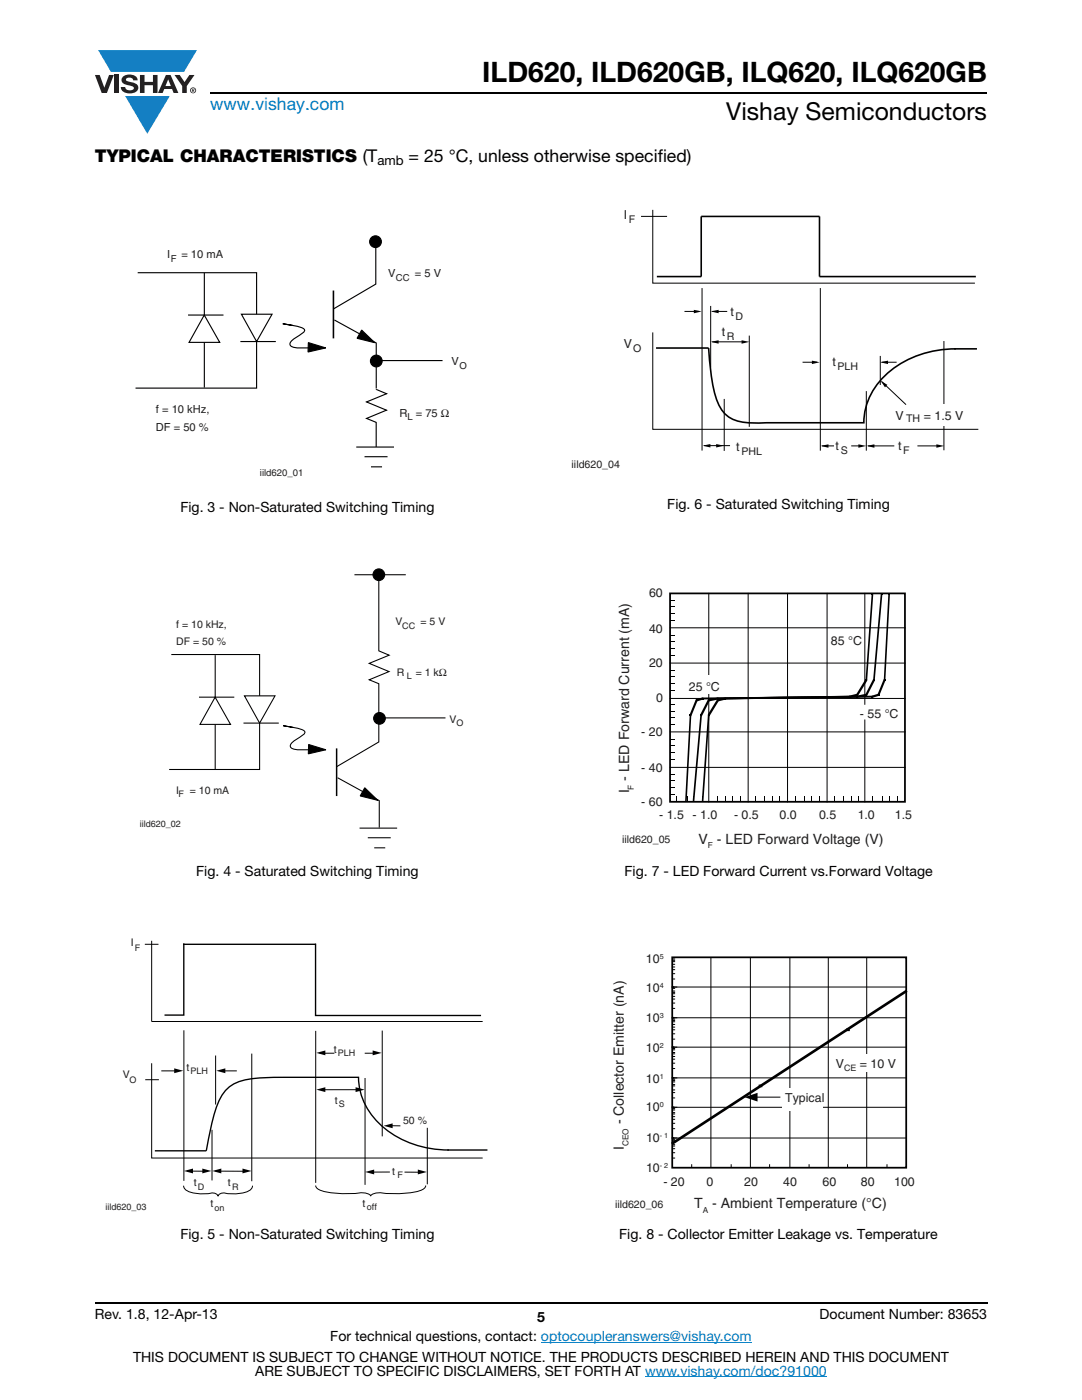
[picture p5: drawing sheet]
<svg xmlns="http://www.w3.org/2000/svg" width="216mm" height="279mm" viewBox="0 0 216 279" stroke-linecap="round" stroke-linejoin="round" font-family="sans-serif">
<g fill="#147fc3">
<path d="M19.6 10h19.7l-2.6 4.3h-1.1h-13.5z"/>
<path d="M25 19.2h8.9l-4.5 7.5z"/>
</g>
<g fill="#231f20">
<path d="M18.9 15h1l.9 2.5 1-2.5h.9l-1.4 3.6h-1z"/>
<path d="M22.9 15h.9v3.6h-.9z"/>
<path d="M24.6 15.3a2.1 2.1 0 0 1 2.8 .3l.1 .4h-.9a.79 .79 0 0 0-.7-.5 .79 .79 0 0 0-.8 .4l.3 .3 1 .2a1.08 1.08 0 0 1 1.2 1 1.08 1.08 0 0 1-1.1 1.2 1.73 1.73 0 0 1-2.4-1.2h.9a.96 .96 0 0 0 .8 .6 .96 .96 0 0 0 .9-.4 1.31 1.31 0 0 0-1.2-.6 1.03 1.03 0 0 1-1.1-.6 1.03 1.03 0 0 1 .2-1.1z"/>
<path d="M27.9 15h.9v1.3h1.7v-1.3h.9v3.6h-.9v-1.6h-1.7v1.6h-.9z"/>
<path d="M34.8 15h1.1l.9 1.4 1-1.4h1l-1.5 2.2v1.4h-.9v-1.4z"/>
<path d="M33.6 15.9l.5 1.3h-1.1zM33.1 15l-1.6 3.6h1l.3-.8h1.5l.3 .8h1l-1.6-3.6z"/>
<path d="M38.1 18a.46 .46 0 0 1 .9 0 .46 .46 0 0 1-.9 0zM37.9 18a.6 .6 0 0 0 1.2 0 .6 .6 0 0 0-1.2 0z"/>
<path d="M38.4 17.8h.2v.2h-.2zM38.3 17.7v.7h.1v-.3l.4 .3-.2-.3 .2-.2-.1-.2z"/>
</g>
<path d="M42 18.6h155M18.9 260h178.1" fill="none" stroke="#000" stroke-width=".36"/>
<path d="M107.9 267.9h42.1M128.7 274.8h36.3" fill="none" stroke="#007ec4" stroke-width=".2"/>
<g fill="#000">
<path d="M61.5 68.4l3.5 1-3.5 .9z"/>
<circle cx="74.9" cy="48.2" r="1.17"/>
<circle cx="75.1" cy="72" r="1.17"/>
</g>
<g fill="none" stroke="#000" stroke-width=".23">
<path d="M27.5 54.4h23.7v23.1h-24.2M75.2 48h.1M58.4 65l-1.8-.4 .8 .2a6.6 6.6 0 0 1 3.3 1 1.35 1.35 0 0 1-1.1 1.2 4.4 4.4 0 0 0-1.7 1.4v.5a4.2 4.2 0 0 0 3.3 .5h.7M61.5 68.4l3.5 1-3.5 .9zM66.7 63.9l8.4 4.6v9"/>
<circle cx="74.9" cy="48.2" r="1.17"/>
<circle cx="75.1" cy="72" r="1.17"/>
</g>
<path d="M71.1 89.2h7.5z" fill="#fff"/>
<path d="M71.1 89.2h7.5" fill="none" stroke="#000" stroke-width=".23"/>
<path d="M72.7 91.1h4.6z" fill="#fff"/>
<path d="M72.7 91.1h4.6" fill="none" stroke="#000" stroke-width=".23"/>
<path d="M74 93.2h2.2z" fill="#fff"/>
<path d="M74 93.2h2.2" fill="none" stroke="#000" stroke-width=".23"/>
<path d="M66.5 58v9.5z" fill="#fff"/>
<path d="M66.5 58v9.5" fill="none" stroke="#000" stroke-width=".32"/>
<path d="M72.2 65.9l2.6 2.5-3.5-.9z" fill="#000"/>
<path d="M48 68.2h7M72.2 65.9l2.6 2.5-3.5-.9zM75 72h13.3" fill="none" stroke="#000" stroke-width=".23"/>
<path d="M48.2 62.7h6.1l-3.1 5.5z" fill="#fff"/>
<path d="M40.8 54.5v22.9M74.9 48.4l.1 8.3-8.5 5M37.5 62.9h7.1M48.2 62.7h6.1l-3.1 5.5zM75.1 77.7l2 .9-4 1.6 4 1.7-4 1.6 2 .8v4.9" fill="none" stroke="#000" stroke-width=".23"/>
<path d="M40.8 62.9l3 5.4h-6.1z" fill="#fff"/>
<path d="M40.8 62.9l3 5.4h-6.1z" fill="none" stroke="#000" stroke-width=".23"/>
<g fill="none" stroke="#000" stroke-width=".21">
<path d="M70.7 114.7h10.3M75.9 114.5h.1M34.2 130.6h17.6v23h-18M58.5 145.2l-1.8-.3 .8 .1a6.6 6.6 0 0 1 3.3 1 1.35 1.35 0 0 1-1.1 1.2 4.3 4.3 0 0 0-1.7 1.5v.4a4.1 4.1 0 0 0 3.3 .5h.7M61.6 148.6l3.4 1-3.5 .8zM67.4 155.2l8.3 4.6v5.5"/>
<circle cx="75.6" cy="114.7" r="1.16"/>
<circle cx="75.7" cy="143.4" r="1.16"/>
</g>
<g fill="#000">
<path d="M61.6 148.6l3.4 1-3.5 .8z"/>
<circle cx="75.6" cy="114.7" r="1.16"/>
<circle cx="75.7" cy="143.4" r="1.16"/>
</g>
<path d="M71.7 165.3h7.5z" fill="#fff"/>
<path d="M71.7 165.3h7.5" fill="none" stroke="#000" stroke-width=".21"/>
<path d="M73.4 167.2h4.6z" fill="#fff"/>
<path d="M73.4 167.2h4.6" fill="none" stroke="#000" stroke-width=".21"/>
<path d="M74.7 169.2h2.2z" fill="#fff"/>
<path d="M74.7 169.2h2.2" fill="none" stroke="#000" stroke-width=".21"/>
<path d="M67.2 149.4v9.5z" fill="#fff"/>
<path d="M67.2 149.4v9.5" fill="none" stroke="#000" stroke-width=".3"/>
<path d="M72.8 157.2l2.6 2.5-3.5-.9z" fill="#000"/>
<path d="M48.6 144.3h7M72.8 157.2l2.6 2.5-3.5-.9zM75.6 143.3h13.3" fill="none" stroke="#000" stroke-width=".21"/>
<path d="M48.8 138.9h6.1l-3.1 5.4z" fill="#fff"/>
<path d="M75.6 114.7v15.2l2.1 .9-4 1.6 3.9 1.6-3.9 1.7 1.9 .8v11.6l-8.4 4.9M39.7 139.1h7M42.9 130.7v22.9M48.8 138.9h6.1l-3.1 5.4z" fill="none" stroke="#000" stroke-width=".21"/>
<path d="M42.9 139.1l3.1 5.5h-6.1z" fill="#fff"/>
<path d="M42.9 139.1l3.1 5.5h-6.1z" fill="none" stroke="#000" stroke-width=".21"/>
<g fill="none" stroke="#000" stroke-width=".2">
<path d="M127.9 43.2h5.2M130.3 41.9v14.6h64.2M140.1 57.5v32.4M163.7 57.5v32.4M130.3 66.3v19.4h64.9M136.6 62.2h2.9M141.8 61.1v12.2M142.1 62.2h3M144.5 79.6v10.4M149.5 67v18.2M160.1 72.3h2.9M172.9 78.1v11.8"/>
<path d="M175.6 71v5.8M175.9 72.3h3M175.9 76.2l4.9 4.6M188.3 68.1v21.8M140.5 88.9h5.2M164 89h2.4M169.8 89h1.6M173.2 89h5.2M183.1 89h3.9M28.9 188.5h2.7M30.3 187.8v16.1h66M29 215.5h2.7"/>
<path d="M30.3 212.2v18.9h66M32.2 213.7h2.7M36.7 205.6v30.1M43 210.7v9.7M44.5 213.7h2.8M50.2 210.3v25.4M63 205.7v30.4M66.7 210.2h-2.9M71.8 217.5h-7.2M72.8 215.1v21.4M74.7 210.2h-1.9M76.3 205.7v21.1"/>
<path d="M36.6 236.6a1.97 1.97 0 0 0 2 1.5l1.6 .2 1.4-.1a1.43 1.43 0 0 1 1.9 .5 1.43 1.43 0 0 1 1.9-.5l1.4 .1a5.1 5.1 0 0 0 3.4-1.1l.2-.6M37.4 233.7h3.8M42.3 225.5v10.1M43 233.7h6.4M63 236.6l.2 .5a6.4 6.4 0 0 0 3.6 1l2.3 .1 2.5-.1a2.44 2.44 0 0 1 2.4 .6 2.43 2.43 0 0 1 2.4-.6 19.8 19.8 0 0 0 7.8-.6l.5-.4 .3-.5M77.8 233.9h-4.2M78 224.7h1.9M80.7 233.9h3.6M85.3 225.1v11.3"/>
</g>
<path d="M36.5 188.5h26.6M36.7 188.3v14.3h-3.9M63 188.3v14.4h33M89.3 229.5h8M89.6 229.5a19.1 19.1 0 0 1-15.9-7.6 12.4 12.4 0 0 1-2.2-6.9h-16.9a21.7 21.7 0 0 0-7.4 1.1 7.9 7.9 0 0 0-4.2 5.6l-.9 3.5-.9 4.5h-10.3" fill="none" stroke="#000" stroke-width=".27"/>
<g fill="#000">
<path d="M138.4 61.8l1.6 .4-1.6 .3zM141.8 62.2l1.6-.4v.7zM141.8 68.2l1.6-.3v.7zM148 67.9l1.5 .3-1.5 .4zM162 72l1.6 .3-1.6 .4zM175.7 76l1.4 .8-.5 .5zM175.6 72.3l1.6-.3v.7zM140.2 88.9l1.6-.3v.7zM142.9 88.6l1.6 .3-1.6 .4zM163.8 89l1.5-.3v.7zM171.3 88.7l1.5 .3-1.5 .4zM172.9 89l1.6-.3v.7z"/>
<path d="M186.8 88.7l1.6 .3-1.6 .4zM34.8 213.2l1.8 .5-1.8 .5zM43.2 213.7l1.8-.5v1zM63.1 210.1l1.8-.5v1zM63.1 217.5l1.8-.5v.9zM71 217l1.8 .5-1.8 .4zM74.4 209.6l1.8 .5-1.8 .5zM36.7 233.7l1.8-.5v1zM40.4 233.2l1.8 .5-1.8 .5zM42.4 233.7l1.8-.5v1zM48.4 233.2l1.8 .5-1.8 .5zM72.9 233.9l1.8-.5v1z"/>
<path d="M76.5 224.7l1.8-.5v1zM83.4 233.4l1.8 .5-1.8 .5z"/>
</g>
<path d="M131.1 55.2h8.8v-12h23.6v12h31.2M130.9 69.5h10.5a33.7 33.7 0 0 0 2 11.3 5.9 5.9 0 0 0 5.2 3.5l2.7 .1h21.1a14 14 0 0 1 7.2-11.8 21.2 21.2 0 0 1 11.1-3M190.4 69.6h4.5" fill="none" stroke="#000" stroke-width=".32"/>
<path d="M186.5 80.6h4.4v4.3h-4.4z" fill="#fff"/>
<path d="M142.1 68.2h6M141.4 118.4v41.6M149.3 118.4v41.6M157.1 118.4v41.6M165 118.4v41.6M172.6 118.4v41.6M133.7 125.3h46.9M133.7 132.3h46.9M133.7 139.4h46.9M133.7 146.1h46.9M133.7 153.1h46.9" fill="none" stroke="#000" stroke-width=".2"/>
<g fill="#000">
<path d="M133.7 119.7h.9v.2h-.9zM173.9 118.4h.3v.4l-1.2 17.1h-.3zM173.9 118.4h.3v.4h-.3zM175.8 118.4h.3v.4l-1.6 17.1h-.3zM175.8 118.4h.3v.4h-.3zM177.3 118.4h.3v.4l-.9 17.1h-.3zM177.3 118.4h.3v.4h-.3zM133.7 123.7h.9v.2h-.9zM133.7 122.3h.9v.2h-.9zM133.7 121h.9v.2h-.9zM133.7 130.7h.9v.2h-.9zM133.7 129.3h.9v.2h-.9z"/>
<path d="M133.7 128h.9v.1h-.9zM133.7 126.7h.9v.1h-.9zM133.7 137.7h.9v.2h-.9zM133.7 136.3h.9v.2h-.9zM133.7 135h.9v.1h-.9zM133.7 133.7h.9v.2h-.9zM138.8 139.6h.3v.4l-1.2 2.9h-.3v-.3zM138.8 139.6h.3v.4h-.3zM138.8 139.6l1.6-.4v.4l-1.3 .4h-.3zM140 139.2h.4v.4h-.4zM141.3 139.6h.3v.4l-1.6 2.9h-.3v-.3zM141.3 139.6h.3v.4h-.3z"/>
<path d="M141.3 139.6l2.1-.4v.4l-1.8 .4h-.3zM143.1 139.2h.3v.4h-.3zM143.1 139.6h.3v.4l-1.8 2.9h-.3v-.3zM143.1 139.6h.3v.4h-.3zM143.1 139.6l1.8-.4v.4l-1.5 .4h-.3zM144.6 139.2h.3v.4h-.3zM144.6 139.2l25.1-.4v.4l-24.8 .4h-.3zM169.4 138.8h.3v.4h-.3zM143.1 139.2l28.1-.4v.4l-27.8 .4h-.3zM170.9 138.8h.3v.4h-.3zM169.4 138.8l1.8-.3v.3l-1.5 .4h-.3zM170.9 138.5h.3v.3h-.3z"/>
<path d="M170.9 138.8l2.1-.3v.3l-1.8 .4h-.3zM172.7 138.5h.3v.3h-.3zM172.7 135.5h.3v.4l-1.8 2.9h-.3v-.3zM172.7 135.5h.3v.4h-.3zM140 139.2l34.2-.4v.4l-33.8 .4h-.4zM173.9 138.8h.3v.4h-.3zM174.2 135.5h.3v.4l-1.5 2.9h-.3v-.3zM174.2 135.5h.3v.4h-.3zM173.9 138.8l1.5-.3v.3l-1.2 .4h-.3zM175.1 138.5h.3v.3h-.3zM176.4 135.5h.3v.4l-1.3 2.9h-.3v-.3zM176.4 135.5h.3v.4h-.3z"/>
<path d="M133.7 144.6h.9v.1h-.9zM133.7 143.1h.9v.2h-.9zM133.7 141.8h.9v.2h-.9zM133.7 140.5h.9v.2h-.9zM133.7 151.4h.9v.2h-.9zM133.7 150h.9v.2h-.9zM133.7 148.7h.9v.2h-.9zM133.7 147.5h.9v.1h-.9zM133.7 158.5h.9v.1h-.9zM133.7 157.1h.9v.1h-.9zM133.7 155.7h.9v.2h-.9zM133.7 154.5h.9v.2h-.9z"/>
<path d="M137.6 142.6h.3v.3l-.9 17.1h-.3zM137.6 142.6h.3v.3h-.3zM139.7 142.6h.3v.3l-1.5 17.1h-.3zM139.7 142.6h.3v.3h-.3zM141.3 142.6h.3v.3l-1.2 17.1h-.4zM141.3 142.6h.3v.3h-.3zM135 158.9h.1v1.1h-.1zM137.1 158.9h.2v1.1h-.2zM138.3 158.9h.2v1.1h-.2zM140.1 158.9h.2v1.1h-.2zM143.2 158.9h.1v1.1h-.1zM144.7 158.9h.1v1.1h-.1z"/>
<path d="M146.2 158.9h.1v1.1h-.1zM147.7 158.9h.2v1.1h-.2zM150.7 158.9h.2v1.1h-.2zM152.5 158.9h.2v1.1h-.2zM154 158.9h.2v1.1h-.2zM155.6 158.9h.1v1.1h-.1zM158.6 158.9h.1v1.1h-.1zM160.4 158.9h.2v1.1h-.2zM161.9 158.9h.2v1.1h-.2zM163.4 158.9h.2v1.1h-.2zM166.5 158.9h.1v1.1h-.1zM168.3 158.9h.1v1.1h-.1z"/>
<path d="M169.8 158.9h.2v1.1h-.2zM171.3 158.9h.2v1.1h-.2zM174.1 158.9h.2v1.1h-.2zM175.9 158.9h.2v1.1h-.2zM177.4 158.9h.2v1.1h-.2zM179 158.9h.1v1.1h-.1z"/>
</g>
<path d="M133.7 118.4h46.9v41.6h-46.9z" fill="none" stroke="#000" stroke-width=".35"/>
<g fill="#fff">
<path d="M140.6 134.8h1.7v3.6h-1.7z"/>
<path d="M171.2 140.8h8.5v2.6h-8.5z"/>
</g>
<path d="M171.2 140.8h8.5v2.6h-8.5z" fill="none" stroke="#fff" stroke-width=".35"/>
<g fill="none" stroke="#000" stroke-width=".2">
<path d="M134.2 197.3h.4M134.2 197.8h.4M134.2 198.1h.4M134.2 198.3h.4M134.2 198.9h.4M134.2 199.4h.4M134.2 191.4h.4M134.2 191.6h.4M134.2 191.9h.4M134.2 192.4h.4M134.2 193h.4M134.2 193.5h.4"/>
<path d="M134.2 194.3h.4M134.2 195.4h.4M141.9 191.1v41.9M149.7 191.1v41.9M157.6 191.1v41.9M165.3 191.1v41.9M172.9 191.1v41.9M180.8 197h-46.6M134.2 215.4h.4M134.2 215.7h.4M134.2 215.9h.4M134.2 216.4h.4"/>
<path d="M134.2 216.7h.4M134.2 217.5h.4M134.2 218.1h.4M134.2 219.1h.4M134.2 209.2h.4M134.2 209.5h.4M134.2 210h.4M134.2 210.3h.4M134.2 210.8h.4M134.2 211.4h.4M134.2 212.2h.4M134.2 213.2h.4"/>
<path d="M134.2 203.1h46.6M134.2 203.4h.4M134.2 203.6h.4M134.2 203.9h.4M134.2 204.4h.4M134.2 205h.4M134.2 205.5h.4M134.2 206.3h.4M134.2 207.4h.4M134.2 200.2h.4M134.2 201.3h.4M150.7 219h5"/>
<path d="M180.8 215.1h-46.6M180.8 209h-46.6M134.2 227.1h46.6M134.2 227.4h.4M134.2 227.6h.4M134.2 227.9h.4M134.2 228.4h.4M134.2 228.7h.4M134.2 229.2h.4M134.2 230h.4M134.2 231.1h.4M134.2 221h46.6"/>
<path d="M134.2 221.3h.4M134.2 221.5h.4M134.2 222.1h.4M134.2 222.3h.4M134.2 222.9h.4M134.2 223.4h.4M134.2 224.2h.4M134.2 225.3h.4M138 232.4v.6M145.9 232.4v.6M153.6 232.4v.6M161.4 232.4v.6"/>
<path d="M169.1 232.4v.6M177 232.4v.6"/>
</g>
<path d="M134.1 191.1h46.7v41.9h-46.7z" fill="none" stroke="#000" stroke-width=".35"/>
<path d="M180.7 197.9l-46.4 30.2" fill="none" stroke="#000" stroke-width=".53"/>
<path d="M148.6 219l2.6-.9v1.7z" fill="#000"/>
<g fill="#fff">
<path d="M156.1 217.1h8v4.6h-8z"/>
<path d="M172.3 210.4h1.1v3.5h-1.1z"/>
</g>
<text font-size="5.6" x="96.2" y="16.4">ILD620, ILD620GB, ILQ620, ILQ620GB</text>
<text font-size="4.9" x="144.9" y="24">Vishay Semiconductors</text>
<text font-size="3.5" fill="#007ec4" x="42" y="21.9">www.vishay.com</text>
<g font-size="3.5">
<text x="18.9" y="32.3">TYPICAL CHARACTERISTICS (T</text>
<text x="81.5" y="32.3">= 25 °C, unless otherwise specified)</text>
</g>
<g font-size="2.8">
<text x="133.1" y="101.6">Fig. 6 - Saturated Switching Timing</text>
<text x="36" y="102.1">Fig. 3 - Non-Saturated Switching Timing</text>
<text x="39.1" y="174.9">Fig. 4 - Saturated Switching Timing</text>
<text x="124.6" y="174.9">Fig. 7 - LED Forward Current vs.Forward Voltage</text>
<text x="36" y="247.3">Fig. 5 - Non-Saturated Switching Timing</text>
<text x="123.5" y="247.2">Fig. 8 - Collector Emitter Leakage vs. Temperature</text>
<text x="18.9" y="263.3">Rev. 1.8, 12-Apr-13</text>
<text x="107.2" y="263.8">5</text>
<text x="163.6" y="263.3">Document Number: 83653</text>
<text x="65.9" y="267.7">For technical questions, contact: optocoupleranswers@vishay.com</text>
<text x="26.5" y="271.7">THIS DOCUMENT IS SUBJECT TO CHANGE WITHOUT NOTICE. THE PRODUCTS DESCRIBED HEREIN AND THIS DOCUMENT</text>
<text x="50.9" y="274.6">ARE SUBJECT TO SPECIFIC DISCLAIMERS, SET FORTH AT www.vishay.com/doc?91000</text>
</g>
<g font-size="2.8" fill="#231f20">
<text x="125.5" y="158.4" transform="rotate(-90 125.5 158.4)">I - LED Forward Current (mA)</text>
<text x="139.4" y="168.3">V - LED Forward Voltage (V)</text>
<text x="124.5" y="224.4" transform="rotate(-90 124.5 224.4)">- Collector Emitter (nA)</text>
<text x="124.5" y="229.5" transform="rotate(-90 124.5 229.5)">I</text>
<text x="138.5" y="241.2">T - Ambient Temperature (°C)</text>
</g>
<text font-size="2.6" x="75.3" y="33">amb</text>
<g font-size="2.5" fill="#231f20">
<text x="124.4" y="43.7">I</text>
<text x="145.8" y="63">t</text>
<text x="124.5" y="69.5">V</text>
<text x="144" y="67">t</text>
<text x="166.1" y="73.1">t</text>
<text x="178.7" y="83.7">V</text>
<text x="184.3" y="83.7">= 1.5 V</text>
<text x="146.9" y="89.9">t</text>
<text x="166.7" y="89.9">t</text>
<text x="179.2" y="89.8">t</text>
<text x="129.5" y="119.2">60</text>
<text x="129.5" y="126.3">40</text>
<text x="165.8" y="128.6">85 °C</text>
<text x="129.5" y="133.1">20</text>
<text x="137.4" y="137.9">25 °C</text>
<text x="130.9" y="140.2">0</text>
<text x="171.6" y="143.2">- 55 °C</text>
<text x="128" y="147">- 20</text>
<text x="128" y="154.1">- 40</text>
<text x="128" y="160.8">- 60</text>
<text x="131.5" y="163.4">- 1.5</text>
<text x="138.2" y="163.4">- 1.0</text>
<text x="146.5" y="163.4">- 0.5</text>
<text x="155.5" y="163.4">0.0</text>
<text x="163.4" y="163.4">0.5</text>
<text x="171.1" y="163.4">1.0</text>
<text x="178.6" y="163.4">1.5</text>
<text x="128.9" y="192.2">10</text>
<text x="128.9" y="198.1">10</text>
<text x="128.9" y="204">10</text>
<text x="128.9" y="209.9">10</text>
<text x="166.8" y="213.1">V</text>
<text x="171.6" y="213.1">= 10 V</text>
<text x="128.9" y="216.2">10</text>
<text x="128.9" y="221.7">10</text>
<text x="156.7" y="219.9">Typical</text>
<text x="128.9" y="228">10</text>
<text x="128.9" y="233.9">10</text>
<text x="132.4" y="236.7">- 20</text>
<text x="141" y="236.7">0</text>
<text x="148.5" y="236.7">20</text>
<text x="156.3" y="236.7">40</text>
<text x="164.1" y="236.7">60</text>
<text x="171.8" y="236.7">80</text>
<text x="178.4" y="236.7">100</text>
</g>
<g font-size="2.2" fill="#231f20">
<text x="33.4" y="51.4">I</text>
<text x="36.2" y="51.4">= 10 mA</text>
<text x="77.5" y="55.2">V</text>
<text x="82.8" y="55.2">= 5 V</text>
<text x="90.1" y="72.8">V</text>
<text x="31.1" y="82.4">f = 10 kHz,</text>
<text x="79.7" y="83.3">R</text>
<text x="83" y="83.3">= 75 Ω</text>
<text x="31.1" y="85.9">DF = 50 %</text>
</g>
<g font-size="2.1" fill="#231f20">
<text x="125.5" y="44.5">F</text>
<text x="146.8" y="63.8">D</text>
<text x="126.4" y="70.3">O</text>
<text x="145" y="67.8">R</text>
<text x="167.1" y="73.9">PLH</text>
<text x="180.8" y="84.2">TH</text>
<text x="114.1" y="93.5">iild620_04</text>
<text x="147.9" y="90.7">PHL</text>
<text x="167.8" y="90.7">S</text>
<text x="180.2" y="90.6">F</text>
<text x="35.2" y="125.4">f = 10 kHz,</text>
<text x="78.9" y="124.6">V</text>
<text x="83.9" y="124.6">= 5 V</text>
<text x="35.2" y="128.7">DF = 50 %</text>
<text x="79.2" y="135">R</text>
<text x="82.9" y="135">= 1 kΩ</text>
<text x="89.7" y="144.2">V</text>
<text x="35.1" y="158.5">I</text>
<text x="37.9" y="158.5">= 10 mA</text>
<text x="124.1" y="168.2">iild620_05</text>
<text x="26.1" y="188.9">I</text>
<text x="24.5" y="215.2">V</text>
<text x="37.2" y="213.7">t</text>
<text x="66.6" y="210.1">t</text>
<text x="66.8" y="220.2">t</text>
<text x="80.4" y="224.2">50 %</text>
<text x="38.7" y="236.7">t</text>
<text x="45.5" y="236.7">t</text>
<text x="78.3" y="234.4">t</text>
<text x="42" y="241">t</text>
<text x="72.4" y="240.9">t</text>
<text x="122.7" y="241.1">iild620_06</text>
</g>
<g font-size="1.9" fill="#231f20">
<text x="34.1" y="52.3">F</text>
<text x="79" y="56">CC</text>
<text x="91.7" y="73.6">O</text>
<text x="81.3" y="83.8">L</text>
<text x="51.9" y="94.9">iild620_01</text>
</g>
<g font-size="1.8" fill="#231f20">
<text x="80.3" y="125.5">CC</text>
<text x="81.2" y="135.6">L</text>
<text x="91.1" y="144.8">O</text>
<text x="35.6" y="159.1">F</text>
<text x="27.9" y="165.1">iild620_02</text>
<text x="26.9" y="189.7">F</text>
<text x="38" y="214.3">PLH</text>
<text x="67.4" y="210.8">PLH</text>
<text x="168.4" y="213.8">CE</text>
<text x="25.8" y="216.1">O</text>
<text x="67.6" y="220.9">S</text>
<text x="39.5" y="237.5">D</text>
<text x="46.3" y="237.6">R</text>
<text x="79.3" y="235.1">F</text>
<text x="21" y="241.4">iild620_03</text>
<text x="42.8" y="241.6">on</text>
<text x="73.2" y="241.6">off</text>
</g>
<g font-size="1.6" fill="#231f20">
<text x="126.5" y="157.6" transform="rotate(-90 126.5 157.6)">F</text>
<text x="141.3" y="169.3">F</text>
<text x="125.4" y="228.8" transform="rotate(-90 125.4 228.8)">CEO</text>
<text x="140.2" y="242.1">A</text>
</g>
<g font-size="1.4" fill="#231f20">
<text x="131.6" y="191.3">5</text>
<text x="131.6" y="197.2">4</text>
<text x="131.6" y="203.2">3</text>
<text x="131.6" y="209.1">2</text>
<text x="131.6" y="215.3">1</text>
<text x="131.6" y="220.9">0</text>
<text x="131.7" y="227.2">- 1</text>
<text x="131.7" y="233.1">- 2</text>
</g>
</svg>
